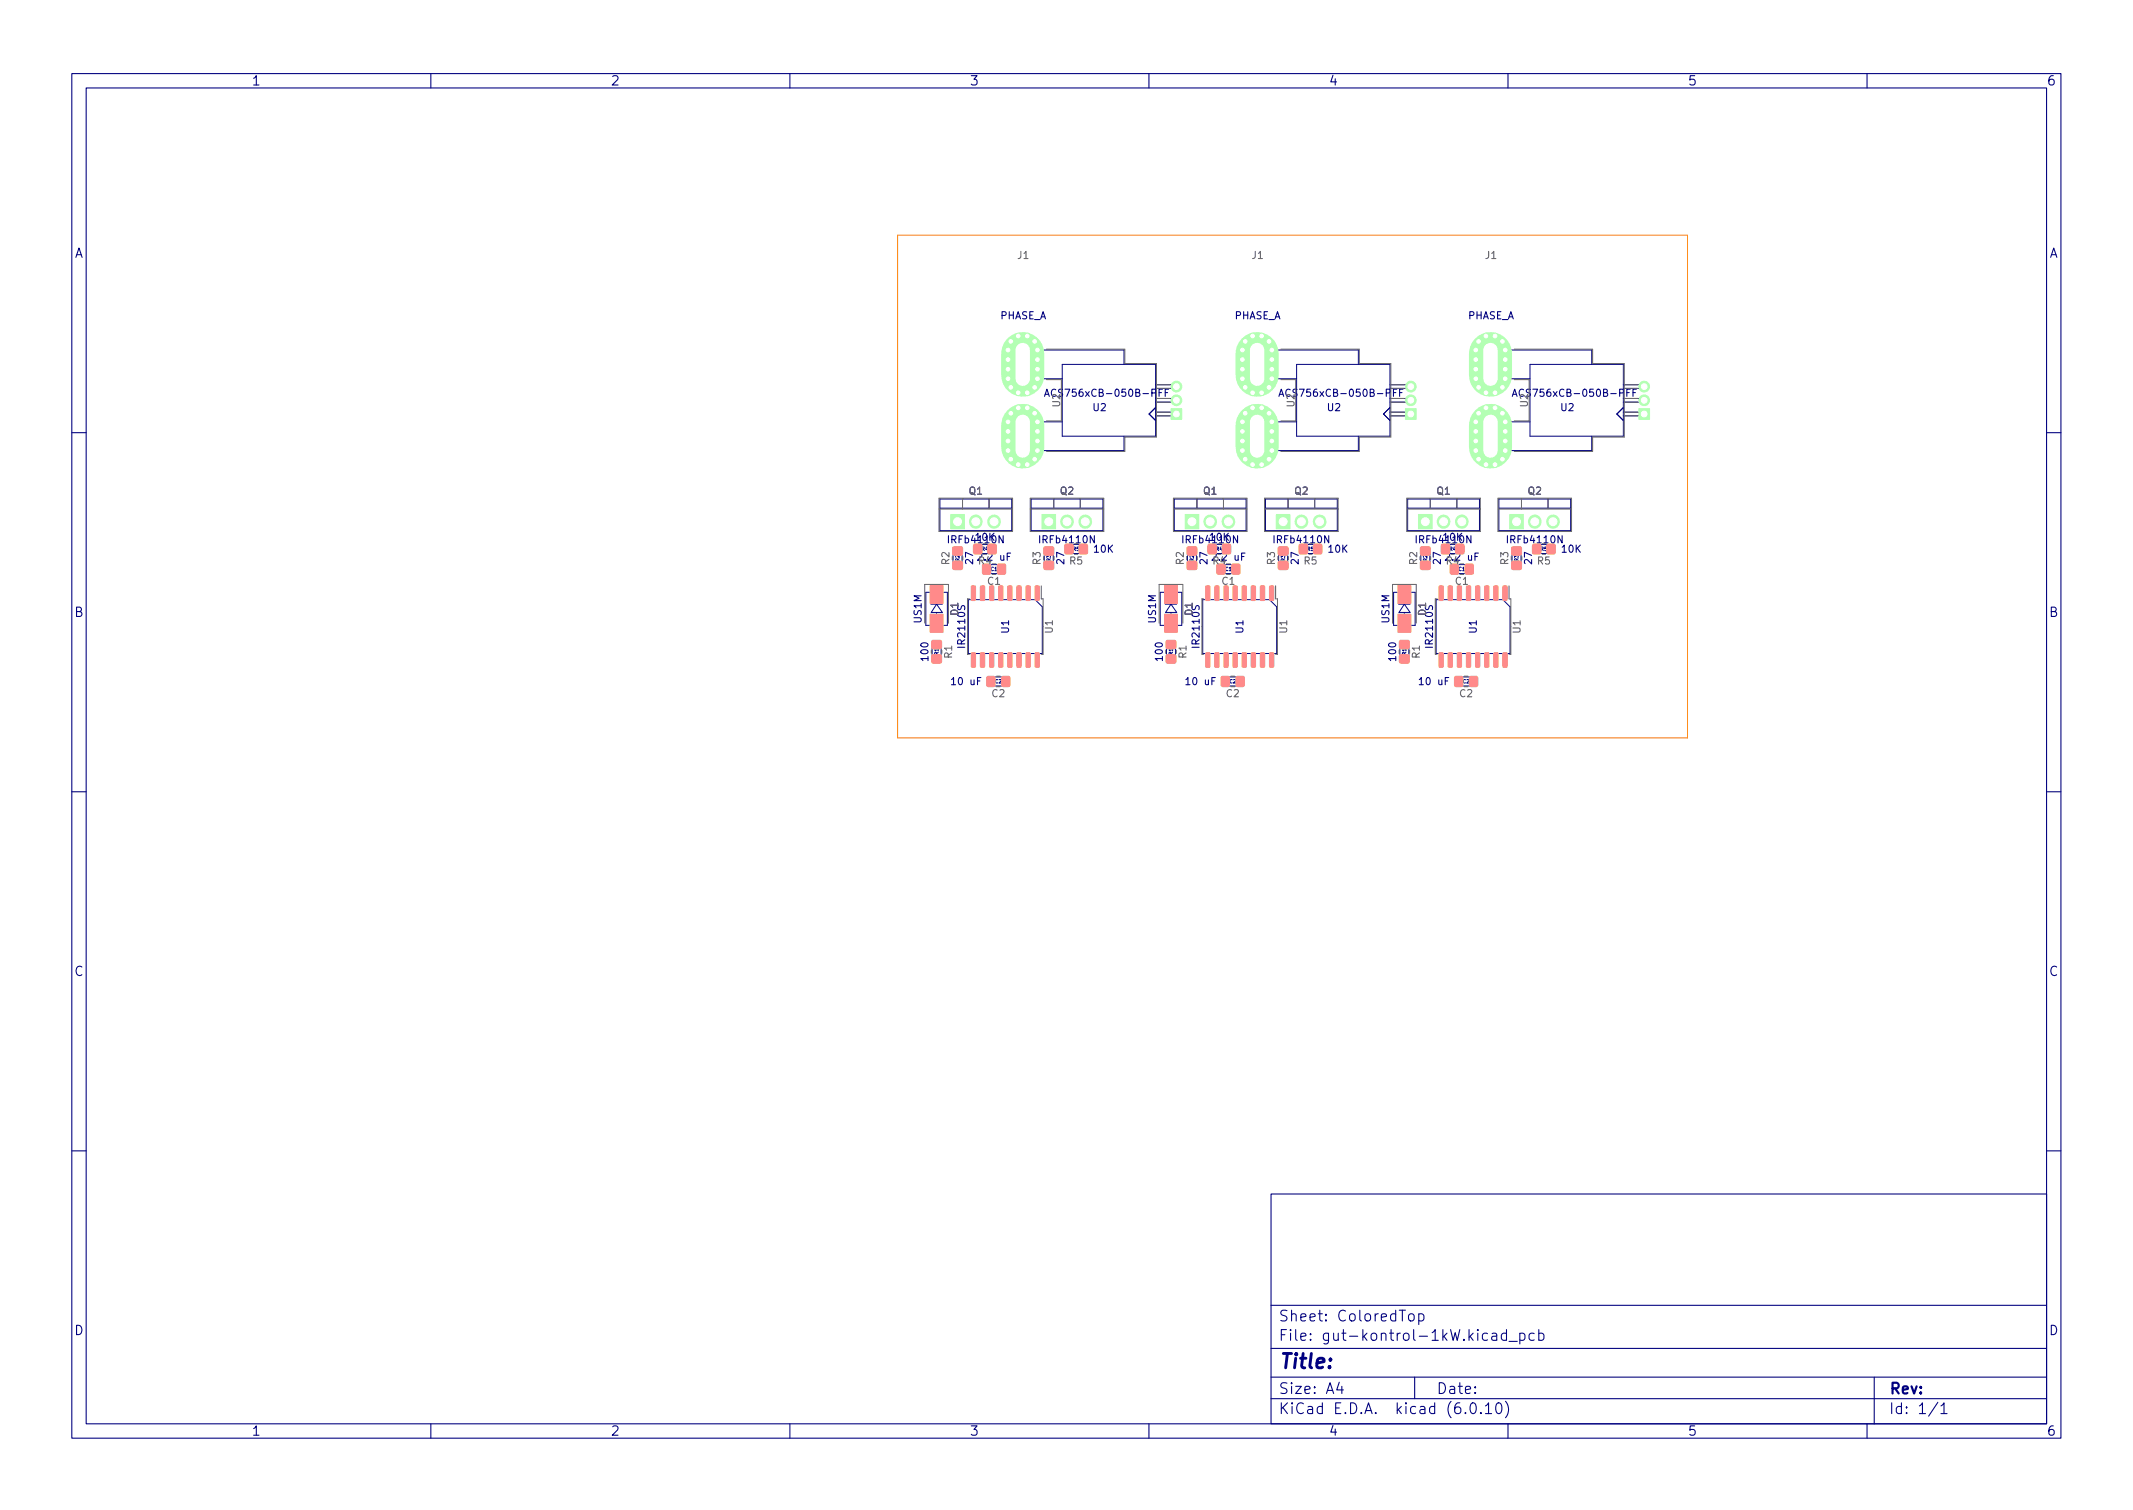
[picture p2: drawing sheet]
<svg xmlns="http://www.w3.org/2000/svg" width="297mm" height="210mm" viewBox="0 0 297 210" stroke-linecap="round" stroke-linejoin="round" font-family="sans-serif">
<g fill="none" stroke="#000080" stroke-width=".15">
<path d="M10 10.2h277v190.1h-277zM12 12.2h273v186.1h-273zM60 10.2v2M110 10.2v2M160 10.2v2M210 10.2v2M260 10.2v2M142.2 39.2v.7a.32 .32 0 0 1-.4 .3M142.6 39.5l.3-.3v1M174.8 39.2v.7a.32 .32 0 0 1-.4 .3M175.2 39.5l.3-.3v1M207.3 39.2v.7a.32 .32 0 0 1-.4 .3"/>
<path d="M207.7 39.5l.3-.3v1M142.6 40.2h.6M145.5 55.2l.3-1 .3 1M145.6 54.9h.4M162.3 54.7h.3M162.7 54.2h-.4v1M175.2 40.2h.6M178.1 55.2l.3-1 .4 1M178.2 54.9h.5M194.9 54.7h.3M195.4 54.2h-.5v1M207.7 40.2h.6"/>
<path d="M210.6 55.2l.3-1 .4 1M210.7 54.9h.5M227.4 54.7h.3M227.9 54.2h-.5v1M10 60.2h2M285 60.2h2M10 110.2h2M285 110.2h2M10 160.2h2M177 166.3h108v32h-108zM285 160.2h2M60 198.3v2"/>
<path d="M110 198.3v2M160 198.3v2M177 194.8h108M177 191.8h108M177 187.8h108M177 181.8h108M186.5 192.5l-.4 1h1M186.9 193v1M196.2 183.1a.41 .41 0 0 1 .4-.2 .41 .41 0 0 1 .3 .3v.4a.41 .41 0 0 1-.4 .3 .41 .41 0 0 1-.4-.3zM197 191.8v3M197.6 183l.4-.1 .3 .3v.4l-.2 .3h-.1h-.4M197.6 182.9v1.5"/>
<path d="M204.9 195.4a.36 .36 0 0 1 .6 .2 .77 .77 0 0 1-.4 1.2 1 1 0 0 1-.2-1.4zM206.2 196.7l.1 .1h-.1h-.1l.1-.1v.1M206.9 195.8l.4-.5v1.5M206.9 196.8h.8M207.8 185.7l.1-.1 .5 .1v.9M208.4 186l-.5 .1a.29 .29 0 0 0-.2 .2 .29 .29 0 0 0 .2 .3h.5M208.5 195.4a.36 .36 0 0 1 .6 .2 .77 .77 0 0 1-.5 1.2 1 1 0 0 1-.1-1.4zM209.6 195.1a1.72 1.72 0 0 1 0 2.3M209.8 185.7l-.4-.1-.3 .3v.4l.1 .3h.2h.4M209.8 185.1v1.5M210 198.3v2M210.1 186.8h1.2"/>
<path d="M211.6 185.7l.5-.1 .3 .3v.4l-.2 .3h-.1h-.5M211.6 185.6v1.5M213.6 185.7l-.4-.1-.3 .3v.4l.2 .3h.1h.4M214.3 185.7l.4-.1 .3 .3v.4l-.1 .3h-.2h-.4M214.3 185.1v1.5M260 198.3v2M261 191.8v6.5M269.9 195.3l-1.3 1.9M270.3 195.8l.4-.5v1.5M270.3 196.8h.8"/>
</g>
<g fill="none" stroke="#000080" stroke-width=".14">
<path d="M147.9 58.7h-6v4h14.6v-2M147.9 50.7h13v10h-13zM156.5 50.7v-2h-14.6v4h6M160.9 57.9h3.1M160.9 57.4h3.1M160.9 53.6h3.1M160.9 56h3.1M160.9 55.5h3.1M160.9 54.1h3.1M160.9 56.7l-.9 .9 .9 .9M180.6 58.7h-6v4h14.6v-2M180.6 50.7h13v10h-13z"/>
<path d="M189.2 50.7v-2h-14.6v4h6M193.6 57.9h3.1M193.6 57.4h3.1M193.6 53.6h3.1M193.6 56h3.1M193.6 55.5h3.1M193.6 54.1h3.1M193.6 56.7l-.9 .9 .9 .9M213.1 58.7h-6v4h14.6v-2M213.1 50.7h13v10h-13zM221.7 50.7v-2h-14.6v4h6M226.1 57.9h3.1"/>
<path d="M226.1 57.4h3.1M226.1 53.6h3.1M226.1 56.7l-.9 .9 .9 .9M226.1 56h3.1M226.1 55.5h3.1M226.1 54.1h3.1M130.9 70.8h10M130.9 69.5h10v4.4h-10zM132.7 76.7h1.3v2h-1.3zM134 69.5v1.3M136.2 75.8v1.3M137.4 78.6h2v1.3h-2z"/>
<path d="M137.7 69.5v1.3M138.2 75.8v1.3M143.6 70.8h10M143.6 69.5h10v4.4h-10zM145.4 76.7h1.3v2h-1.3zM146.7 69.5v1.3M148.9 75.8v1.3h2v-1.3M150.4 69.5v1.3M163.5 70.8h10M163.5 69.5h10v4.4h-10zM165.4 76.7h1.2v2h-1.2zM166.7 69.5v1.3"/>
<path d="M168.8 75.8v1.3M170.1 78.6h2v1.3h-2zM170.4 69.5v1.3M170.8 75.8v1.3M176.2 70.8h10M176.2 69.5h10v4.4h-10zM178.1 76.7h1.2v2h-1.2zM179.4 69.5v1.3M181.5 75.8v1.3h2v-1.3M183.1 69.5v1.3M196 70.8h10M196 69.5h10v4.4h-10z"/>
<path d="M197.9 76.7h1.2v2h-1.2zM199.2 69.5v1.3M201.3 75.8v1.3M202.6 78.6h2v1.3h-2zM202.9 69.5v1.3M203.3 75.8v1.3M208.7 69.5h10v4.4h-10zM208.7 70.8h10M210.6 76.7h1.2v2h-1.2zM211.9 69.5v1.3M214 75.8v1.3h2v-1.3M215.6 69.5v1.3"/>
<path d="M128.9 82.5h3v4.6h-3zM129.6 84.1h1.6M129.8 89.7h1.3v2h-1.3zM130.4 84.1l.8 1.2h-1.5zM130.4 83.2v.9M130.4 85.3v1M134.9 83.5h9.3l1 1v6.5h-10.3zM138 94.3h2v1.2h-2zM161.6 82.5h3v4.6h-3zM162.3 84.1h1.6M162.4 89.7h1.3v2h-1.3zM163.1 84.1l.8 1.2h-1.6z"/>
<path d="M163.1 83.2v.9M163.1 85.3v1M167.5 83.5h9.3l1 1v6.5h-10.3zM170.7 94.3h2v1.2h-2zM194.1 82.5h3v4.6h-3zM194.8 84.1h1.6M194.9 89.7h1.3v2h-1.3zM195.6 84.1l.8 1.2h-1.6zM195.6 83.2v.9M195.6 85.3v1M200 83.5h9.3l1 1v6.5h-10.3zM203.2 94.3h2v1.2h-2z"/>
</g>
<g fill="#b3ffb3" stroke="#b3ffb3" stroke-width=".14">
<path d="M202.8 75.8l.2-.1 .8 .1 .1 .2-.1 1.1h-.1h-.9l-.1-.2z"/>
<path d="M200.8 75.8l.2-.1 .8 .1 .1 .2-.1 1.1h-.1h-.9l-.1-.2z"/>
<path d="M209.3 81.6h.4l.2 .1v1.8l-.1 .1-.5-.1z"/>
<path d="M208.1 81.6h.4l.1 .1v1.8l-.1 .1-.5-.1z"/>
<path d="M206.8 81.6h.4l.1 .1v1.8v.1l-.5-.1z"/>
<path d="M205.5 81.6h.4l.2 .1v1.8l-.1 .1-.5-.1z"/>
<path d="M204.2 81.6h.5l.1 .1v1.8l-.1 .1-.5-.1z"/>
<path d="M203 81.6h.4l.1 .1v1.8l-.1 .1-.5-.1z"/>
<path d="M201.7 81.6h.4l.2 .1v1.8l-.1 .1-.5-.1z"/>
<path d="M200.4 81.6h.4l.2 .1v1.8l-.1 .1-.5-.1z"/>
<path d="M200.4 90.9h.4l.2 .1v1.8l-.1 .1-.5-.1z"/>
<path d="M201.7 90.9h.4l.2 .1v1.8l-.1 .1-.5-.1z"/>
<path d="M203 90.9h.4l.1 .1v1.8l-.1 .1-.5-.1z"/>
<path d="M204.2 90.9h.5l.1 .1v1.8l-.1 .1-.5-.1z"/>
<path d="M205.5 90.9h.4l.2 .1v1.8l-.1 .1-.5-.1z"/>
<path d="M206.8 90.9h.4l.1 .1v1.8v.1l-.5-.1z"/>
<path d="M208.1 90.9h.4l.1 .1v1.8l-.1 .1-.5-.1z"/>
<path d="M209.3 90.9h.4l.2 .1v1.8l-.1 .1-.5-.1z"/>
<path d="M210.2 71.6h1.9v2h-1.9z"/>
<path d="M210.6 78.2l.1-.1 1.1 .1 .1 .2-.1 .8-.2 .1-1-.1-.1-.1z"/>
<path d="M210.6 76.2l.1-.1 1.1 .1 .1 .2-.1 .8-.2 .1-1-.1-.1-.1z"/>
<path d="M204.1 78.6l.2-.1 .8 .1 .1 .2-.1 1.1-.2 .1-.8-.1-.1-.2z"/>
<path d="M202 78.6l.2-.1 .8 .1 .1 .2-.1 1.1-.1 .1-.9-.1-.1-.2z"/>
<path d="M194.7 81.5h1.8v2.5h-1.8z"/>
<path d="M194.7 85.5h1.8v2.5h-1.8z"/>
<path d="M215.5 75.8l.2-.1 .8 .1 .1 .2-.1 1.1h-.1h-.9l-.1-.2z"/>
<path d="M213.5 75.8l.2-.1 .8 .1 .1 .2-.1 1.1h-.1h-.9l-.1-.2z"/>
<path d="M197.5 71.6h1.9v2h-1.9z"/>
<path d="M197.9 78.2l.1-.1 1.1 .1 .1 .2-.1 .8-.2 .1-1-.1-.1-.1z"/>
<path d="M197.9 76.2l.1-.1 1.1 .1 .1 .2-.1 .8-.2 .1-1-.1-.1-.1z"/>
<path d="M204.7 94.2h.2h.8l.1 .2-.1 1.1-.2 .1-.8-.1-.1-.1z"/>
<path d="M202.6 94.2h.2h.8l.1 .2-.1 1.1-.1 .1-.9-.1-.1-.1z"/>
<path d="M228.2 56.9h1.5v1.5h-1.5z"/>
<path d="M194.9 89.2l.2-.1 1.1 .1 .1 .2-.1 .9h-.2h-1.1v-.2z"/>
<path d="M194.9 91.2l.2-.1 1.1 .1 .1 .2-.1 .9h-.2h-1.1v-.2z"/>
<path d="M165 71.6h1.9v2h-1.9z"/>
<path d="M170.3 75.8l.1-.1 .9 .1 .1 .2-.1 1.1h-.1h-.9l-.1-.2z"/>
<path d="M168.3 75.8l.1-.1 .9 .1 .1 .2-.1 1.1h-.1h-.9l-.1-.2z"/>
<path d="M171.6 78.6l.2-.1 .8 .1 .1 .2-.1 1.1-.2 .1-.8-.1-.1-.2z"/>
<path d="M169.5 78.6l.2-.1 .8 .1 .1 .2-.1 1.1-.1 .1-.9-.1-.1-.2z"/>
<path d="M176.8 81.6h.4l.2 .1v1.8l-.1 .1-.5-.1z"/>
<path d="M175.6 81.6h.4l.1 .1v1.8l-.1 .1-.5-.1z"/>
<path d="M174.3 81.6h.4l.1 .1v1.8v.1l-.5-.1z"/>
<path d="M173 81.6h.4l.2 .1v1.8l-.1 .1-.5-.1z"/>
<path d="M171.7 81.6h.5l.1 .1v1.8l-.1 .1-.5-.1z"/>
<path d="M170.5 81.6h.4l.1 .1v1.8l-.1 .1-.5-.1z"/>
<path d="M169.2 81.6h.4l.2 .1v1.8l-.1 .1-.5-.1z"/>
<path d="M167.9 81.6h.4l.2 .1v1.8l-.1 .1-.5-.1z"/>
<path d="M167.9 90.9h.4l.2 .1v1.8l-.1 .1-.5-.1z"/>
<path d="M169.2 90.9h.4l.2 .1v1.8l-.1 .1-.5-.1z"/>
<path d="M170.5 90.9h.4l.1 .1v1.8l-.1 .1-.5-.1z"/>
<path d="M171.7 90.9h.5l.1 .1v1.8l-.1 .1-.5-.1z"/>
<path d="M173 90.9h.4l.2 .1v1.8l-.1 .1-.5-.1z"/>
<path d="M174.3 90.9h.4l.1 .1v1.8v.1l-.5-.1z"/>
<path d="M175.6 90.9h.4l.1 .1v1.8l-.1 .1-.5-.1z"/>
<path d="M176.8 90.9h.4l.2 .1v1.8l-.1 .1-.5-.1z"/>
<path d="M177.7 71.6h1.9v2h-1.9z"/>
<path d="M162.4 89.2l.2-.1 1.1 .1 .1 .2-.1 .9h-.2h-1.1v-.2z"/>
<path d="M162.4 91.2l.2-.1 1.1 .1 .1 .2-.1 .9h-.2h-1.1v-.2z"/>
<path d="M183 75.8l.1-.1 .9 .1 .1 .2-.1 1.1h-.1h-.9l-.1-.2z"/>
<path d="M181 75.8l.1-.1 .9 .1 .1 .2-.1 1.1h-.1h-.9l-.1-.2z"/>
<path d="M178.1 78.2l.1-.1 1.1 .1 .1 .2-.1 .8-.2 .1-1-.1-.1-.1z"/>
<path d="M178.1 76.2l.1-.1 1.1 .1 .1 .2-.1 .8-.2 .1-1-.1-.1-.1z"/>
<path d="M165.4 78.2l.1-.1 1.1 .1 .1 .2-.1 .8-.2 .1-1-.1-.1-.1z"/>
<path d="M165.4 76.2l.1-.1 1.1 .1 .1 .2-.1 .8-.2 .1-1-.1-.1-.1z"/>
<path d="M172.2 94.2h.2h.8l.1 .2-.1 1.1-.2 .1-.8-.1-.1-.1z"/>
<path d="M170.1 94.2h.2h.8l.1 .2-.1 1.1-.1 .1-.9-.1-.1-.1z"/>
<path d="M162.2 81.5h1.8v2.5h-1.8z"/>
<path d="M162.2 85.5h1.8v2.5h-1.8z"/>
<path d="M195.7 56.9h1.5v1.5h-1.5z"/>
<path d="M163.1 56.9h1.5v1.5h-1.5z"/>
<path d="M129.5 81.5h1.8v2.5h-1.8z"/>
<path d="M129.5 85.5h1.8v2.5h-1.8z"/>
<path d="M139.6 94.2h.1h.9l.1 .2-.1 1.1-.2 .1-.8-.1-.1-.1z"/>
<path d="M137.5 94.2h.2h.8l.1 .2-.1 1.1-.2 .1-.8-.1-.1-.1z"/>
<path d="M132.4 71.6h1.9v2h-1.9z"/>
<path d="M145.1 71.6h1.9v2h-1.9z"/>
<path d="M132.7 78.2l.2-.1 1.1 .1 .1 .2-.1 .8-.2 .1-1.1-.1-.1-.1z"/>
<path d="M132.7 76.2l.2-.1 1.1 .1 .1 .2-.1 .8-.2 .1-1.1-.1-.1-.1z"/>
<path d="M144.2 81.6h.4l.1 .1v1.8v.1l-.5-.1z"/>
<path d="M142.9 81.6h.4l.2 .1v1.8l-.1 .1-.5-.1z"/>
<path d="M141.6 81.6h.5l.1 .1v1.8l-.1 .1-.5-.1z"/>
<path d="M140.4 81.6h.4l.1 .1v1.8l-.1 .1-.5-.1z"/>
<path d="M139.1 81.6h.4l.2 .1v1.8l-.1 .1-.5-.1z"/>
<path d="M137.8 81.6h.4l.2 .1v1.8l-.1 .1-.5-.1z"/>
<path d="M136.6 81.6h.4l.1 .1v1.8l-.1 .1-.5-.1z"/>
<path d="M135.3 81.6h.4l.1 .1 .1 1.8-.1 .1-.5-.1z"/>
<path d="M135.3 90.9h.4l.1 .1 .1 1.8-.1 .1-.5-.1z"/>
<path d="M136.6 90.9h.4l.1 .1v1.8l-.1 .1-.5-.1z"/>
<path d="M137.8 90.9h.4l.2 .1v1.8l-.1 .1-.5-.1z"/>
<path d="M139.1 90.9h.4l.2 .1v1.8l-.1 .1-.5-.1z"/>
<path d="M140.4 90.9h.4l.1 .1v1.8l-.1 .1-.5-.1z"/>
<path d="M141.6 90.9h.5l.1 .1v1.8l-.1 .1-.5-.1z"/>
<path d="M142.9 90.9h.4l.2 .1v1.8l-.1 .1-.5-.1z"/>
<path d="M144.2 90.9h.4l.1 .1v1.8v.1l-.5-.1z"/>
<path d="M145.4 78.2l.2-.1 1.1 .1 .1 .2-.1 .8-.2 .1-1.1-.1-.1-.1z"/>
<path d="M145.4 76.2l.2-.1 1.1 .1 .1 .2-.1 .8-.2 .1-1.1-.1-.1-.1z"/>
<path d="M139 78.6l.1-.1 .9 .1 .1 .2-.1 1.1-.2 .1-.8-.1-.1-.2z"/>
<path d="M136.9 78.6l.2-.1 .8 .1 .1 .2-.1 1.1-.2 .1-.8-.1-.1-.2z"/>
<path d="M150.3 75.8l.2-.1 .9 .1 .1 .2-.1 1.1h-.2h-.9v-.2z"/>
<path d="M148.3 75.8l.2-.1 .9 .1 .1 .2-.1 1.1h-.2h-.9v-.2z"/>
<path d="M129.8 89.2l.2-.1 1.1 .1v.2v.9h-.2h-1.1l-.1-.2z"/>
<path d="M129.8 91.2l.2-.1 1.1 .1v.2v.9h-.2h-1.1l-.1-.2z"/>
<path d="M137.6 75.8l.2-.1 .9 .1 .1 .2-.1 1.1h-.2h-.9v-.2z"/>
<path d="M135.6 75.8l.2-.1 .9 .1 .1 .2-.1 1.1h-.2h-.9v-.2z"/>
<circle cx="229" cy="55.7" r=".75"/>
<circle cx="229" cy="53.8" r=".75"/>
<circle cx="209.6" cy="50.1" r=".4"/>
<circle cx="206.9" cy="46.8" r=".4"/>
<circle cx="209.2" cy="53.9" r=".4"/>
<circle cx="205.9" cy="53.9" r=".4"/>
<circle cx="206.9" cy="54.7" r=".4"/>
<circle cx="208.2" cy="54.7" r=".4"/>
<circle cx="205.5" cy="51.4" r=".4"/>
<circle cx="209.6" cy="48.7" r=".4"/>
<circle cx="208.2" cy="46.8" r=".4"/>
<circle cx="209.2" cy="47.5" r=".4"/>
<circle cx="205.5" cy="52.7" r=".4"/>
<circle cx="205.9" cy="47.5" r=".4"/>
<circle cx="205.5" cy="50.1" r=".4"/>
<circle cx="209.6" cy="52.7" r=".4"/>
<circle cx="209.6" cy="51.4" r=".4"/>
<circle cx="205.5" cy="48.7" r=".4"/>
<circle cx="205.5" cy="58.7" r=".4"/>
<circle cx="206.9" cy="56.8" r=".4"/>
<circle cx="209.6" cy="61.4" r=".4"/>
<circle cx="208.2" cy="64.7" r=".4"/>
<circle cx="205.5" cy="61.4" r=".4"/>
<circle cx="209.6" cy="62.7" r=".4"/>
<circle cx="208.2" cy="56.8" r=".4"/>
<circle cx="209.2" cy="63.9" r=".4"/>
<circle cx="209.2" cy="57.5" r=".4"/>
<circle cx="209.6" cy="60.1" r=".4"/>
<circle cx="205.9" cy="63.9" r=".4"/>
<circle cx="209.6" cy="58.7" r=".4"/>
<circle cx="205.5" cy="62.7" r=".4"/>
<circle cx="205.5" cy="60.1" r=".4"/>
<circle cx="206.9" cy="64.7" r=".4"/>
<circle cx="205.9" cy="57.5" r=".4"/>
<circle cx="196.5" cy="55.7" r=".75"/>
<circle cx="196.5" cy="53.8" r=".75"/>
<circle cx="177.1" cy="50.1" r=".4"/>
<circle cx="174.4" cy="46.8" r=".4"/>
<circle cx="176.7" cy="53.9" r=".4"/>
<circle cx="173.4" cy="53.9" r=".4"/>
<circle cx="174.4" cy="54.7" r=".4"/>
<circle cx="175.7" cy="54.7" r=".4"/>
<circle cx="173" cy="51.4" r=".4"/>
<circle cx="177.1" cy="48.7" r=".4"/>
<circle cx="175.7" cy="46.8" r=".4"/>
<circle cx="176.7" cy="47.5" r=".4"/>
<circle cx="173" cy="52.7" r=".4"/>
<circle cx="173.4" cy="47.5" r=".4"/>
<circle cx="173" cy="50.1" r=".4"/>
<circle cx="177.1" cy="52.7" r=".4"/>
<circle cx="177.1" cy="51.4" r=".4"/>
<circle cx="173" cy="48.7" r=".4"/>
<circle cx="173" cy="58.7" r=".4"/>
<circle cx="174.4" cy="56.8" r=".4"/>
<circle cx="177.1" cy="61.4" r=".4"/>
<circle cx="175.7" cy="64.7" r=".4"/>
<circle cx="173" cy="61.4" r=".4"/>
<circle cx="177.1" cy="62.7" r=".4"/>
<circle cx="175.7" cy="56.8" r=".4"/>
<circle cx="176.7" cy="63.9" r=".4"/>
<circle cx="176.7" cy="57.5" r=".4"/>
<circle cx="177.1" cy="60.1" r=".4"/>
<circle cx="173.4" cy="63.9" r=".4"/>
<circle cx="177.1" cy="58.7" r=".4"/>
<circle cx="173" cy="62.7" r=".4"/>
<circle cx="173" cy="60.1" r=".4"/>
<circle cx="174.4" cy="64.7" r=".4"/>
<circle cx="173.4" cy="57.5" r=".4"/>
<circle cx="163.8" cy="55.7" r=".75"/>
<circle cx="163.8" cy="53.8" r=".75"/>
<circle cx="144.5" cy="50.1" r=".4"/>
<circle cx="141.8" cy="46.8" r=".4"/>
<circle cx="144.1" cy="53.9" r=".4"/>
<circle cx="140.8" cy="53.9" r=".4"/>
<circle cx="141.8" cy="54.7" r=".4"/>
<circle cx="143.1" cy="54.7" r=".4"/>
<circle cx="140.4" cy="51.4" r=".4"/>
<circle cx="144.5" cy="48.7" r=".4"/>
<circle cx="143.1" cy="46.8" r=".4"/>
<circle cx="144.1" cy="47.5" r=".4"/>
<circle cx="140.4" cy="52.7" r=".4"/>
<circle cx="140.8" cy="47.5" r=".4"/>
<circle cx="140.4" cy="50.1" r=".4"/>
<circle cx="144.5" cy="52.7" r=".4"/>
<circle cx="144.5" cy="51.4" r=".4"/>
<circle cx="140.4" cy="48.7" r=".4"/>
<circle cx="140.4" cy="58.7" r=".4"/>
<circle cx="141.8" cy="56.8" r=".4"/>
<circle cx="144.5" cy="61.4" r=".4"/>
<circle cx="143.1" cy="64.7" r=".4"/>
<circle cx="140.4" cy="61.4" r=".4"/>
<circle cx="144.5" cy="62.7" r=".4"/>
<circle cx="143.1" cy="56.8" r=".4"/>
<circle cx="144.1" cy="63.9" r=".4"/>
<circle cx="144.1" cy="57.5" r=".4"/>
<circle cx="144.5" cy="60.1" r=".4"/>
<circle cx="140.8" cy="63.9" r=".4"/>
<circle cx="144.5" cy="58.7" r=".4"/>
<circle cx="140.4" cy="62.7" r=".4"/>
<circle cx="140.4" cy="60.1" r=".4"/>
<circle cx="141.8" cy="64.7" r=".4"/>
<circle cx="140.8" cy="57.5" r=".4"/>
</g>
<path d="M135.9 72.6v.1M138.4 72.6v.1M148.6 72.6v.1M151.1 72.6v.1M168.5 72.6v.1M171.1 72.6v.1M181.2 72.6v.1M183.8 72.6v.1M201 72.6v.1M203.6 72.6v.1M213.7 72.6v.1M216.3 72.6v.1" fill="none" stroke="#b3ffb3" stroke-width="1.9"/>
<path d="M142.4 49.2v3M142.4 59.2v3M175.1 49.2v3M175.1 59.2v3M207.6 49.2v3M207.6 59.2v3" fill="none" stroke="#b3ffb3" stroke-width="6"/>
<g fill="#fff" stroke="#fff" stroke-width=".14">
<circle cx="207.6" cy="39.7" r="1.6"/>
<circle cx="211.2" cy="72.6" r=".55"/>
<circle cx="213.7" cy="72.6" r=".55"/>
<circle cx="216.3" cy="72.6" r=".55"/>
<circle cx="198.5" cy="72.6" r=".55"/>
<circle cx="201" cy="72.6" r=".55"/>
<circle cx="203.6" cy="72.6" r=".55"/>
<circle cx="229" cy="57.6" r=".4"/>
<circle cx="229" cy="55.7" r=".4"/>
<circle cx="229" cy="53.8" r=".4"/>
<circle cx="209.6" cy="50.1" r=".25"/>
<circle cx="206.9" cy="46.8" r=".25"/>
<circle cx="209.2" cy="53.9" r=".25"/>
<circle cx="205.9" cy="53.9" r=".25"/>
<circle cx="206.9" cy="54.7" r=".25"/>
<circle cx="208.2" cy="54.7" r=".25"/>
<circle cx="205.5" cy="51.4" r=".25"/>
<circle cx="209.6" cy="48.7" r=".25"/>
<circle cx="208.2" cy="46.8" r=".25"/>
<circle cx="209.2" cy="47.5" r=".25"/>
<circle cx="205.5" cy="52.7" r=".25"/>
<circle cx="205.9" cy="47.5" r=".25"/>
<circle cx="205.5" cy="50.1" r=".25"/>
<circle cx="209.6" cy="52.7" r=".25"/>
<circle cx="209.6" cy="51.4" r=".25"/>
<circle cx="205.5" cy="48.7" r=".25"/>
<circle cx="205.5" cy="58.7" r=".25"/>
<circle cx="206.9" cy="56.8" r=".25"/>
<circle cx="209.6" cy="61.4" r=".25"/>
<circle cx="208.2" cy="64.7" r=".25"/>
<circle cx="205.5" cy="61.4" r=".25"/>
<circle cx="209.6" cy="62.7" r=".25"/>
<circle cx="208.2" cy="56.8" r=".25"/>
<circle cx="209.2" cy="63.9" r=".25"/>
<circle cx="209.2" cy="57.5" r=".25"/>
<circle cx="209.6" cy="60.1" r=".25"/>
<circle cx="205.9" cy="63.9" r=".25"/>
<circle cx="209.6" cy="58.7" r=".25"/>
<circle cx="205.5" cy="62.7" r=".25"/>
<circle cx="205.5" cy="60.1" r=".25"/>
<circle cx="206.9" cy="64.7" r=".25"/>
<circle cx="205.9" cy="57.5" r=".25"/>
<circle cx="166" cy="72.6" r=".55"/>
<circle cx="168.5" cy="72.6" r=".55"/>
<circle cx="171.1" cy="72.6" r=".55"/>
<circle cx="175.1" cy="39.7" r="1.6"/>
<circle cx="178.7" cy="72.6" r=".55"/>
<circle cx="181.2" cy="72.6" r=".55"/>
<circle cx="183.8" cy="72.6" r=".55"/>
<circle cx="196.5" cy="57.6" r=".4"/>
<circle cx="196.5" cy="55.7" r=".4"/>
<circle cx="196.5" cy="53.8" r=".4"/>
<circle cx="177.1" cy="50.1" r=".25"/>
<circle cx="174.4" cy="46.8" r=".25"/>
<circle cx="176.7" cy="53.9" r=".25"/>
<circle cx="173.4" cy="53.9" r=".25"/>
<circle cx="174.4" cy="54.7" r=".25"/>
<circle cx="175.7" cy="54.7" r=".25"/>
<circle cx="173" cy="51.4" r=".25"/>
<circle cx="177.1" cy="48.7" r=".25"/>
<circle cx="175.7" cy="46.8" r=".25"/>
<circle cx="176.7" cy="47.5" r=".25"/>
<circle cx="173" cy="52.7" r=".25"/>
<circle cx="173.4" cy="47.5" r=".25"/>
<circle cx="173" cy="50.1" r=".25"/>
<circle cx="177.1" cy="52.7" r=".25"/>
<circle cx="177.1" cy="51.4" r=".25"/>
<circle cx="173" cy="48.7" r=".25"/>
<circle cx="173" cy="58.7" r=".25"/>
<circle cx="174.4" cy="56.8" r=".25"/>
<circle cx="177.1" cy="61.4" r=".25"/>
<circle cx="175.7" cy="64.7" r=".25"/>
<circle cx="173" cy="61.4" r=".25"/>
<circle cx="177.1" cy="62.7" r=".25"/>
<circle cx="175.7" cy="56.8" r=".25"/>
<circle cx="176.7" cy="63.9" r=".25"/>
<circle cx="176.7" cy="57.5" r=".25"/>
<circle cx="177.1" cy="60.1" r=".25"/>
<circle cx="173.4" cy="63.9" r=".25"/>
<circle cx="177.1" cy="58.7" r=".25"/>
<circle cx="173" cy="62.7" r=".25"/>
<circle cx="173" cy="60.1" r=".25"/>
<circle cx="174.4" cy="64.7" r=".25"/>
<circle cx="173.4" cy="57.5" r=".25"/>
<circle cx="163.8" cy="57.6" r=".4"/>
<circle cx="163.8" cy="55.7" r=".4"/>
<circle cx="163.8" cy="53.8" r=".4"/>
<circle cx="144.5" cy="50.1" r=".25"/>
<circle cx="141.8" cy="46.8" r=".25"/>
<circle cx="144.1" cy="53.9" r=".25"/>
<circle cx="140.8" cy="53.9" r=".25"/>
<circle cx="141.8" cy="54.7" r=".25"/>
<circle cx="143.1" cy="54.7" r=".25"/>
<circle cx="140.4" cy="51.4" r=".25"/>
<circle cx="144.5" cy="48.7" r=".25"/>
<circle cx="143.1" cy="46.8" r=".25"/>
<circle cx="144.1" cy="47.5" r=".25"/>
<circle cx="140.4" cy="52.7" r=".25"/>
<circle cx="140.8" cy="47.5" r=".25"/>
<circle cx="140.4" cy="50.1" r=".25"/>
<circle cx="144.5" cy="52.7" r=".25"/>
<circle cx="144.5" cy="51.4" r=".25"/>
<circle cx="140.4" cy="48.7" r=".25"/>
<circle cx="140.4" cy="58.7" r=".25"/>
<circle cx="141.8" cy="56.8" r=".25"/>
<circle cx="144.5" cy="61.4" r=".25"/>
<circle cx="143.1" cy="64.7" r=".25"/>
<circle cx="140.4" cy="61.4" r=".25"/>
<circle cx="144.5" cy="62.7" r=".25"/>
<circle cx="143.1" cy="56.8" r=".25"/>
<circle cx="144.1" cy="63.9" r=".25"/>
<circle cx="144.1" cy="57.5" r=".25"/>
<circle cx="144.5" cy="60.1" r=".25"/>
<circle cx="140.8" cy="63.9" r=".25"/>
<circle cx="144.5" cy="58.7" r=".25"/>
<circle cx="140.4" cy="62.7" r=".25"/>
<circle cx="140.4" cy="60.1" r=".25"/>
<circle cx="141.8" cy="64.7" r=".25"/>
<circle cx="140.8" cy="57.5" r=".25"/>
<circle cx="142.5" cy="39.7" r="1.6"/>
<circle cx="133.4" cy="72.6" r=".55"/>
<circle cx="135.9" cy="72.6" r=".55"/>
<circle cx="138.4" cy="72.6" r=".55"/>
<circle cx="146.1" cy="72.6" r=".55"/>
<circle cx="148.6" cy="72.6" r=".55"/>
<circle cx="151.1" cy="72.6" r=".55"/>
</g>
<path d="M142.4 48.7v4M142.4 58.7v4M175.1 48.7v4M175.1 58.7v4M207.6 48.7v4M207.6 58.7v4" fill="none" stroke="#fff" stroke-width="2"/>
<g fill="#ff8a8a" stroke="#ff8a8a" stroke-width=".14">
<path d="M202.8 75.8l.2-.1 .8 .1 .1 .2-.1 1.1h-.1h-.9l-.1-.2z"/>
<path d="M200.8 75.8l.2-.1 .8 .1 .1 .2-.1 1.1h-.1h-.9l-.1-.2z"/>
<path d="M209.3 81.6h.4l.2 .1v1.8l-.1 .1-.5-.1z"/>
<path d="M208.1 81.6h.4l.1 .1v1.8l-.1 .1-.5-.1z"/>
<path d="M206.8 81.6h.4l.1 .1v1.8v.1l-.5-.1z"/>
<path d="M205.5 81.6h.4l.2 .1v1.8l-.1 .1-.5-.1z"/>
<path d="M204.2 81.6h.5l.1 .1v1.8l-.1 .1-.5-.1z"/>
<path d="M203 81.6h.4l.1 .1v1.8l-.1 .1-.5-.1z"/>
<path d="M201.7 81.6h.4l.2 .1v1.8l-.1 .1-.5-.1z"/>
<path d="M200.4 81.6h.4l.2 .1v1.8l-.1 .1-.5-.1z"/>
<path d="M200.4 90.9h.4l.2 .1v1.8l-.1 .1-.5-.1z"/>
<path d="M201.7 90.9h.4l.2 .1v1.8l-.1 .1-.5-.1z"/>
<path d="M203 90.9h.4l.1 .1v1.8l-.1 .1-.5-.1z"/>
<path d="M204.2 90.9h.5l.1 .1v1.8l-.1 .1-.5-.1z"/>
<path d="M205.5 90.9h.4l.2 .1v1.8l-.1 .1-.5-.1z"/>
<path d="M206.8 90.9h.4l.1 .1v1.8v.1l-.5-.1z"/>
<path d="M208.1 90.9h.4l.1 .1v1.8l-.1 .1-.5-.1z"/>
<path d="M209.3 90.9h.4l.2 .1v1.8l-.1 .1-.5-.1z"/>
<path d="M210.6 78.2l.1-.1 1.1 .1 .1 .2-.1 .8-.2 .1-1-.1-.1-.1z"/>
<path d="M210.6 76.2l.1-.1 1.1 .1 .1 .2-.1 .8-.2 .1-1-.1-.1-.1z"/>
<path d="M204.1 78.6l.2-.1 .8 .1 .1 .2-.1 1.1-.2 .1-.8-.1-.1-.2z"/>
<path d="M202 78.6l.2-.1 .8 .1 .1 .2-.1 1.1-.1 .1-.9-.1-.1-.2z"/>
<path d="M194.7 81.5h1.8v2.5h-1.8z"/>
<path d="M194.7 85.5h1.8v2.5h-1.8z"/>
<path d="M215.5 75.8l.2-.1 .8 .1 .1 .2-.1 1.1h-.1h-.9l-.1-.2z"/>
<path d="M213.5 75.8l.2-.1 .8 .1 .1 .2-.1 1.1h-.1h-.9l-.1-.2z"/>
<path d="M197.9 78.2l.1-.1 1.1 .1 .1 .2-.1 .8-.2 .1-1-.1-.1-.1z"/>
<path d="M197.9 76.2l.1-.1 1.1 .1 .1 .2-.1 .8-.2 .1-1-.1-.1-.1z"/>
<path d="M204.7 94.2h.2h.8l.1 .2-.1 1.1-.2 .1-.8-.1-.1-.1z"/>
<path d="M202.6 94.2h.2h.8l.1 .2-.1 1.1-.1 .1-.9-.1-.1-.1z"/>
<path d="M194.9 89.2l.2-.1 1.1 .1 .1 .2-.1 .9h-.2h-1.1v-.2z"/>
<path d="M194.9 91.2l.2-.1 1.1 .1 .1 .2-.1 .9h-.2h-1.1v-.2z"/>
<path d="M170.3 75.8l.1-.1 .9 .1 .1 .2-.1 1.1h-.1h-.9l-.1-.2z"/>
<path d="M168.3 75.8l.1-.1 .9 .1 .1 .2-.1 1.1h-.1h-.9l-.1-.2z"/>
<path d="M171.6 78.6l.2-.1 .8 .1 .1 .2-.1 1.1-.2 .1-.8-.1-.1-.2z"/>
<path d="M169.5 78.6l.2-.1 .8 .1 .1 .2-.1 1.1-.1 .1-.9-.1-.1-.2z"/>
<path d="M176.8 81.6h.4l.2 .1v1.8l-.1 .1-.5-.1z"/>
<path d="M175.6 81.6h.4l.1 .1v1.8l-.1 .1-.5-.1z"/>
<path d="M174.3 81.6h.4l.1 .1v1.8v.1l-.5-.1z"/>
<path d="M173 81.6h.4l.2 .1v1.8l-.1 .1-.5-.1z"/>
<path d="M171.7 81.6h.5l.1 .1v1.8l-.1 .1-.5-.1z"/>
<path d="M170.5 81.6h.4l.1 .1v1.8l-.1 .1-.5-.1z"/>
<path d="M169.2 81.6h.4l.2 .1v1.8l-.1 .1-.5-.1z"/>
<path d="M167.9 81.6h.4l.2 .1v1.8l-.1 .1-.5-.1z"/>
<path d="M167.9 90.9h.4l.2 .1v1.8l-.1 .1-.5-.1z"/>
<path d="M169.2 90.9h.4l.2 .1v1.8l-.1 .1-.5-.1z"/>
<path d="M170.5 90.9h.4l.1 .1v1.8l-.1 .1-.5-.1z"/>
<path d="M171.7 90.9h.5l.1 .1v1.8l-.1 .1-.5-.1z"/>
<path d="M173 90.9h.4l.2 .1v1.8l-.1 .1-.5-.1z"/>
<path d="M174.3 90.9h.4l.1 .1v1.8v.1l-.5-.1z"/>
<path d="M175.6 90.9h.4l.1 .1v1.8l-.1 .1-.5-.1z"/>
<path d="M176.8 90.9h.4l.2 .1v1.8l-.1 .1-.5-.1z"/>
<path d="M162.4 89.2l.2-.1 1.1 .1 .1 .2-.1 .9h-.2h-1.1v-.2z"/>
<path d="M162.4 91.2l.2-.1 1.1 .1 .1 .2-.1 .9h-.2h-1.1v-.2z"/>
<path d="M183 75.8l.1-.1 .9 .1 .1 .2-.1 1.1h-.1h-.9l-.1-.2z"/>
<path d="M181 75.8l.1-.1 .9 .1 .1 .2-.1 1.1h-.1h-.9l-.1-.2z"/>
<path d="M178.1 78.2l.1-.1 1.1 .1 .1 .2-.1 .8-.2 .1-1-.1-.1-.1z"/>
<path d="M178.1 76.2l.1-.1 1.1 .1 .1 .2-.1 .8-.2 .1-1-.1-.1-.1z"/>
<path d="M165.4 78.2l.1-.1 1.1 .1 .1 .2-.1 .8-.2 .1-1-.1-.1-.1z"/>
<path d="M165.4 76.2l.1-.1 1.1 .1 .1 .2-.1 .8-.2 .1-1-.1-.1-.1z"/>
<path d="M172.2 94.2h.2h.8l.1 .2-.1 1.1-.2 .1-.8-.1-.1-.1z"/>
<path d="M170.1 94.2h.2h.8l.1 .2-.1 1.1-.1 .1-.9-.1-.1-.1z"/>
<path d="M162.2 81.5h1.8v2.5h-1.8z"/>
<path d="M162.2 85.5h1.8v2.5h-1.8z"/>
<path d="M129.5 81.5h1.8v2.5h-1.8z"/>
<path d="M129.5 85.5h1.8v2.5h-1.8z"/>
<path d="M139.6 94.2h.1h.9l.1 .2-.1 1.1-.2 .1-.8-.1-.1-.1z"/>
<path d="M137.5 94.2h.2h.8l.1 .2-.1 1.1-.2 .1-.8-.1-.1-.1z"/>
<path d="M132.7 78.2l.2-.1 1.1 .1 .1 .2-.1 .8-.2 .1-1.1-.1-.1-.1z"/>
<path d="M132.7 76.2l.2-.1 1.1 .1 .1 .2-.1 .8-.2 .1-1.1-.1-.1-.1z"/>
<path d="M144.2 81.6h.4l.1 .1v1.8v.1l-.5-.1z"/>
<path d="M142.9 81.6h.4l.2 .1v1.8l-.1 .1-.5-.1z"/>
<path d="M141.6 81.6h.5l.1 .1v1.8l-.1 .1-.5-.1z"/>
<path d="M140.4 81.6h.4l.1 .1v1.8l-.1 .1-.5-.1z"/>
<path d="M139.1 81.6h.4l.2 .1v1.8l-.1 .1-.5-.1z"/>
<path d="M137.8 81.6h.4l.2 .1v1.8l-.1 .1-.5-.1z"/>
<path d="M136.6 81.6h.4l.1 .1v1.8l-.1 .1-.5-.1z"/>
<path d="M135.3 81.6h.4l.1 .1 .1 1.8-.1 .1-.5-.1z"/>
<path d="M135.3 90.9h.4l.1 .1 .1 1.8-.1 .1-.5-.1z"/>
<path d="M136.6 90.9h.4l.1 .1v1.8l-.1 .1-.5-.1z"/>
<path d="M137.8 90.9h.4l.2 .1v1.8l-.1 .1-.5-.1z"/>
<path d="M139.1 90.9h.4l.2 .1v1.8l-.1 .1-.5-.1z"/>
<path d="M140.4 90.9h.4l.1 .1v1.8l-.1 .1-.5-.1z"/>
<path d="M141.6 90.9h.5l.1 .1v1.8l-.1 .1-.5-.1z"/>
<path d="M142.9 90.9h.4l.2 .1v1.8l-.1 .1-.5-.1z"/>
<path d="M144.2 90.9h.4l.1 .1v1.8v.1l-.5-.1z"/>
<path d="M145.4 78.2l.2-.1 1.1 .1 .1 .2-.1 .8-.2 .1-1.1-.1-.1-.1z"/>
<path d="M145.4 76.2l.2-.1 1.1 .1 .1 .2-.1 .8-.2 .1-1.1-.1-.1-.1z"/>
<path d="M139 78.6l.1-.1 .9 .1 .1 .2-.1 1.1-.2 .1-.8-.1-.1-.2z"/>
<path d="M136.9 78.6l.2-.1 .8 .1 .1 .2-.1 1.1-.2 .1-.8-.1-.1-.2z"/>
<path d="M150.3 75.8l.2-.1 .9 .1 .1 .2-.1 1.1h-.2h-.9v-.2z"/>
<path d="M148.3 75.8l.2-.1 .9 .1 .1 .2-.1 1.1h-.2h-.9v-.2z"/>
<path d="M129.8 89.2l.2-.1 1.1 .1v.2v.9h-.2h-1.1l-.1-.2z"/>
<path d="M129.8 91.2l.2-.1 1.1 .1v.2v.9h-.2h-1.1l-.1-.2z"/>
<path d="M137.6 75.8l.2-.1 .9 .1 .1 .2-.1 1.1h-.2h-.9v-.2z"/>
<path d="M135.6 75.8l.2-.1 .9 .1 .1 .2-.1 1.1h-.2h-.9v-.2z"/>
</g>
<g fill="none" stroke="#626262" stroke-width=".14">
<path d="M145.7 52.9h2.1v5.7h-2.1M145.7 48.6h10.9v2h4.4v10.3h-4.4v2h-10.9M161 57.9h1.9M161 57.4h1.9M161 56h1.9M161 55.5h1.9M161 54.1h1.9M161 53.6h1.9M178.4 52.9h2v5.7h-2M178.4 48.6h10.9v2h4.4v10.3h-4.4v2h-10.9M193.7 57.9h1.9M193.7 57.4h1.9"/>
<path d="M193.7 56h1.9M193.7 55.5h1.9M193.7 54.1h1.9M193.7 53.6h1.9M210.9 48.6h10.9v2h4.4v10.3h-4.4v2h-10.9M210.9 52.9h2v5.7h-2M226.2 57.9h1.9M226.2 57.4h1.9M226.2 56h1.9M226.2 55.5h1.9M226.2 54.1h1.9M226.2 53.6h1.9"/>
<path d="M130.8 70.9h10.2M130.8 69.4h10.2v4.6h-10.2zM134 69.4v1.5M137.7 69.4v1.5M143.5 70.9h10.2M143.5 69.4h10.2v4.6h-10.2zM146.7 69.4v1.5M150.4 69.4v1.5M163.4 70.9h10.2M163.4 69.4h10.2v4.6h-10.2zM166.7 69.4v1.5M170.4 69.4v1.5"/>
<path d="M176.1 70.9h10.2M176.1 69.4h10.2v4.6h-10.2zM179.4 69.4v1.5M183.1 69.4v1.5M195.9 70.9h10.2M195.9 69.4h10.2v4.6h-10.2zM199.2 69.4v1.5M202.9 69.4v1.5M208.6 70.9h10.2M208.6 69.4h10.2v4.6h-10.2zM211.9 69.4v1.5M215.6 69.4v1.5"/>
<path d="M128.8 86.8v-5.4h3.3v5.4M135 83.4h-.3v7.7h.3M138.8 94.2h.5M145 81.6v1.8h.3v7.7h-.3M161.4 86.8v-5.4h3.3v5.4M167.6 83.4h-.2v7.7h.2M171.4 94.2h.5M177.6 81.6v1.8h.3v7.7h-.3M193.9 86.8v-5.4h3.3v5.4M200.1 83.4h-.2v7.7h.2M203.9 94.2h.5M210.1 81.6v1.8h.3v7.7h-.3"/>
</g>
<path d="M125 32.7h110v70h-110z" fill="none" stroke="#ff8000" stroke-width=".14"/>
<text font-size="2.8" fill="#000080" x="178" y="190.6">Title:</text>
<g font-size="2.1" fill="#000080">
<text x="178" y="184">Sheet: ColoredTop</text>
<text x="178" y="186.7">File: gut-kontrol-1kW.kicad_pcb</text>
<text x="178" y="196.9">KiCad E.D.A. kicad (6.0.10)</text>
<text x="178" y="194.1">Size: A4</text>
<text x="200" y="194.1">Date:</text>
<text x="263" y="194.1">Rev:</text>
<text x="263" y="196.9">Id: 1/1</text>
</g>
<g font-size="1.8" fill="#000080">
<text x="35" y="11.9">1</text>
<text x="85" y="11.9">2</text>
<text x="135" y="11.9">3</text>
<text x="185" y="11.9">4</text>
<text x="235" y="11.9">5</text>
<text x="285" y="11.9">6</text>
<text x="10.3" y="35.9">A</text>
<text x="285.3" y="35.9">A</text>
<text x="10.3" y="85.9">B</text>
<text x="285.3" y="85.9">B</text>
<text x="10.3" y="135.9">C</text>
<text x="285.3" y="135.9">C</text>
<text x="10.3" y="185.9">D</text>
<text x="285.3" y="185.9">D</text>
<text x="35" y="199.9">1</text>
<text x="85" y="199.9">2</text>
<text x="135" y="199.9">3</text>
<text x="185" y="199.9">4</text>
<text x="235" y="199.9">5</text>
<text x="285" y="199.9">6</text>
</g>
<g font-size="1.4" fill="#626262">
<text x="141.7" y="36">J1</text>
<text x="174.4" y="36">J1</text>
<text x="206.9" y="36">J1</text>
<text x="147.6" y="56.6" transform="rotate(-90 147.6 56.6)">U2</text>
<text x="180.3" y="56.6" transform="rotate(-90 180.3 56.6)">U2</text>
<text x="212.8" y="56.6" transform="rotate(-90 212.8 56.6)">U2</text>
<text x="135" y="68.9">Q1</text>
<text x="147.7" y="68.9">Q2</text>
<text x="167.6" y="68.9">Q1</text>
<text x="180.3" y="68.9">Q2</text>
<text x="200.1" y="68.9">Q1</text>
<text x="212.8" y="68.9">Q2</text>
<text x="135.9" y="75.3">10K</text>
<text x="145" y="75.6">IRFb4110N</text>
<text x="168.5" y="75.3">10K</text>
<text x="177.6" y="75.6">IRFb4110N</text>
<text x="201" y="75.3">10K</text>
<text x="210.1" y="75.6">IRFb4110N</text>
<text x="132.2" y="78.6" transform="rotate(-90 132.2 78.6)">R2</text>
<text x="135.5" y="78.5" transform="rotate(-90 135.5 78.5)">27</text>
<text x="136.3" y="78.6">R4</text>
<text x="136.4" y="78.1">2.2 uF</text>
<text x="137.5" y="81.4">C1</text>
<text x="144.9" y="78.6" transform="rotate(-90 144.9 78.6)">R3</text>
<text x="148.2" y="78.5" transform="rotate(-90 148.2 78.5)">27</text>
<text x="149" y="78.6">R5</text>
<text x="164.8" y="78.6" transform="rotate(-90 164.8 78.6)">R2</text>
<text x="168.1" y="78.5" transform="rotate(-90 168.1 78.5)">27</text>
<text x="168.9" y="78.6">R4</text>
<text x="169.1" y="78.1">2.2 uF</text>
<text x="170.2" y="81.4">C1</text>
<text x="177.5" y="78.6" transform="rotate(-90 177.5 78.6)">R3</text>
<text x="180.8" y="78.5" transform="rotate(-90 180.8 78.5)">27</text>
<text x="181.6" y="78.6">R5</text>
<text x="197.3" y="78.6" transform="rotate(-90 197.3 78.6)">R2</text>
<text x="200.6" y="78.5" transform="rotate(-90 200.6 78.5)">27</text>
<text x="201.4" y="78.6">R4</text>
<text x="201.6" y="78.1">2.2 uF</text>
<text x="202.7" y="81.4">C1</text>
<text x="210" y="78.6" transform="rotate(-90 210 78.6)">R3</text>
<text x="213.3" y="78.5" transform="rotate(-90 213.3 78.5)">27</text>
<text x="214.1" y="78.6">R5</text>
<text x="133.4" y="85.7" transform="rotate(-90 133.4 85.7)">D1</text>
<text x="146.6" y="88.1" transform="rotate(-90 146.6 88.1)">U1</text>
<text x="166.1" y="85.7" transform="rotate(-90 166.1 85.7)">D1</text>
<text x="179.2" y="88.1" transform="rotate(-90 179.2 88.1)">U1</text>
<text x="198.6" y="85.7" transform="rotate(-90 198.6 85.7)">D1</text>
<text x="211.7" y="88.1" transform="rotate(-90 211.7 88.1)">U1</text>
<text x="129.3" y="91.9" transform="rotate(-90 129.3 91.9)">100</text>
<text x="132.6" y="91.6" transform="rotate(-90 132.6 91.6)">R1</text>
<text x="161.9" y="91.9" transform="rotate(-90 161.9 91.9)">100</text>
<text x="165.2" y="91.6" transform="rotate(-90 165.2 91.6)">R1</text>
<text x="194.4" y="91.9" transform="rotate(-90 194.4 91.9)">100</text>
<text x="197.7" y="91.6" transform="rotate(-90 197.7 91.6)">R1</text>
<text x="138.1" y="97.1">C2</text>
<text x="170.8" y="97.1">C2</text>
<text x="203.3" y="97.1">C2</text>
</g>
<g font-size="1.4" fill="#000080">
<text x="139.2" y="44.4">PHASE_A</text>
<text x="171.9" y="44.4">PHASE_A</text>
<text x="204.4" y="44.4">PHASE_A</text>
<text x="146.7" y="55.2">ACS756xCB-050B-PFF</text>
<text x="152.2" y="57.2">U2</text>
<text x="179.3" y="55.2">ACS756xCB-050B-PFF</text>
<text x="184.9" y="57.2">U2</text>
<text x="211.8" y="55.2">ACS756xCB-050B-PFF</text>
<text x="217.4" y="57.2">U2</text>
<text x="132.3" y="75.6">IRFb4110N</text>
<text x="152.4" y="76.9">10K</text>
<text x="164.9" y="75.6">IRFb4110N</text>
<text x="185" y="76.9">10K</text>
<text x="197.4" y="75.6">IRFb4110N</text>
<text x="217.5" y="76.9">10K</text>
<text x="128.3" y="86.7" transform="rotate(-90 128.3 86.7)">US1M</text>
<text x="134.4" y="90" transform="rotate(-90 134.4 90)">IR2110S</text>
<text x="140.5" y="88.1" transform="rotate(-90 140.5 88.1)">U1</text>
<text x="161" y="86.7" transform="rotate(-90 161 86.7)">US1M</text>
<text x="167" y="90" transform="rotate(-90 167 90)">IR2110S</text>
<text x="173.1" y="88.1" transform="rotate(-90 173.1 88.1)">U1</text>
<text x="193.5" y="86.7" transform="rotate(-90 193.5 86.7)">US1M</text>
<text x="199.5" y="90" transform="rotate(-90 199.5 90)">IR2110S</text>
<text x="205.6" y="88.1" transform="rotate(-90 205.6 88.1)">U1</text>
<text x="132.7" y="95.4">10 uF</text>
<text x="165.4" y="95.4">10 uF</text>
<text x="197.9" y="95.4">10 uF</text>
</g>
<g font-size=".7" fill="#000080">
<text x="136.7" y="76.7">R4</text>
<text x="149.4" y="76.7">R5</text>
<text x="169.4" y="76.7">R4</text>
<text x="182.1" y="76.7">R5</text>
<text x="201.9" y="76.7">R4</text>
<text x="214.6" y="76.7">R5</text>
<text x="133.6" y="78.2" transform="rotate(-90 133.6 78.2)">R2</text>
<text x="138" y="79.5">C1</text>
<text x="146.3" y="78.2" transform="rotate(-90 146.3 78.2)">R3</text>
<text x="166.2" y="78.2" transform="rotate(-90 166.2 78.2)">R2</text>
<text x="170.6" y="79.5">C1</text>
<text x="178.9" y="78.2" transform="rotate(-90 178.9 78.2)">R3</text>
<text x="198.7" y="78.2" transform="rotate(-90 198.7 78.2)">R2</text>
<text x="203.1" y="79.5">C1</text>
<text x="211.4" y="78.2" transform="rotate(-90 211.4 78.2)">R3</text>
<text x="130.7" y="91.2" transform="rotate(-90 130.7 91.2)">R1</text>
<text x="138.6" y="95.1">C2</text>
<text x="163.3" y="91.2" transform="rotate(-90 163.3 91.2)">R1</text>
<text x="171.2" y="95.1">C2</text>
<text x="195.8" y="91.2" transform="rotate(-90 195.8 91.2)">R1</text>
<text x="203.7" y="95.1">C2</text>
</g>
</svg>
